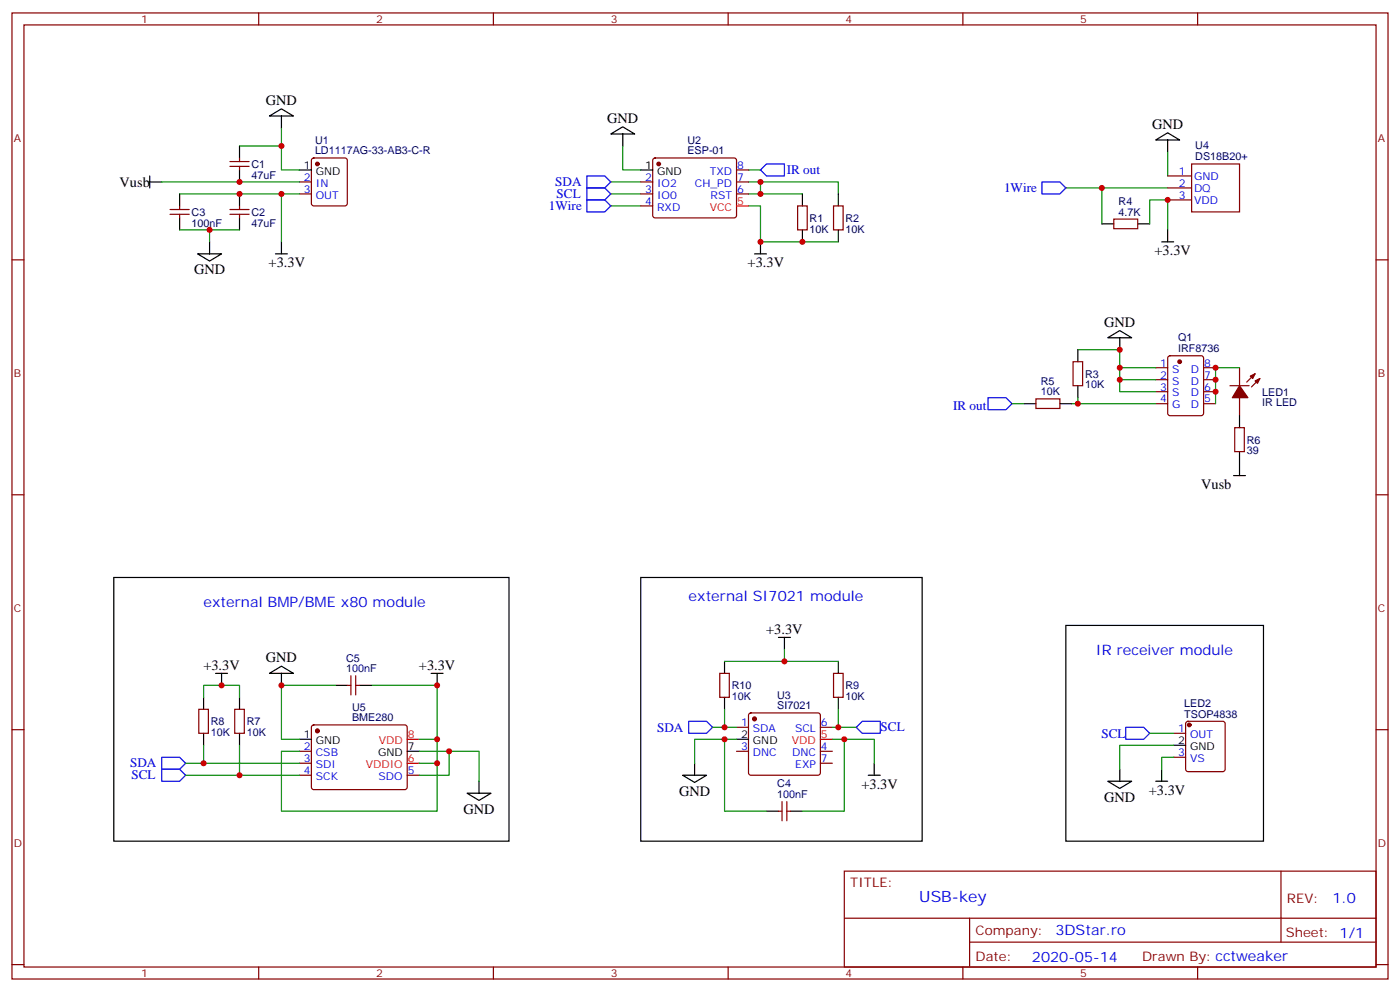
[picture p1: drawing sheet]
<svg xmlns="http://www.w3.org/2000/svg" width="412mm" height="292mm" viewBox="0 0 412 292" stroke-linecap="round" stroke-linejoin="round" font-family="sans-serif">
<g fill="none" stroke="#870000" stroke-width=".35">
<path d="M3.5 3.8h405.4v284.3h-405.4zM7.1 7.3h398.2v277.3h-398.2zM76.2 3.8v3.5M145.3 3.8v3.5M214.5 3.8v3.5M283.6 3.8v3.5M352.8 3.8v3.5M67.7 49h5.7M67.7 47.6h5.7M70.6 46.5v1.1M70.6 49v1M88.2 53.6h3.5"/>
<path d="M88.2 57.1h3.5M92 46.7l.4-.2h9.2l.5 .2 .2 .5v12.7l-.2 .5-.5 .2h-9.2l-.5-.2-.2-.5v-12.7zM188.7 53.6h3.6M188.7 57.1h3.6M192.5 46.7l.5-.2h23.3l.5 .2 .2 .5-.1 16.5-.6 .4h-23.6l-.4-.7v-16.2zM217 53.6h3.5M217 57.1h3.5M217 50h3.5M344 51.8h7M344 55.3h7M344 58.8h7M351 48.3h14.1v14.1h-14.1z"/>
<path d="M3.5 76.5h3.6M50.1 63.1h5.6M50.1 61.7h5.6M52.9 60.6v1.1M52.9 63.1v1M67.7 63.1h5.7M67.7 61.7h5.7M70.6 60.6v1.1M70.6 63.1v1M188.7 60.6h3.6M234.9 60.6h2.9v7.1h-2.9zM245.5 60.6h2.9v7.1h-2.9z"/>
<path d="M328.1 64.5h7v2.8h-7zM405.3 76.5h3.6M305.2 117.4h7v2.8h-7zM316.1 106.5h2.8v7h-2.8zM340.4 108.2h3.6M340.4 111.8h3.6M340.4 115.3h3.6M340.4 118.8h3.6M344.2 104.9l.5-.2h9.1l.7 .4v16.5l-.4 .7h-9.4l-.7-.4v-16.5zM354.5 108.2h3.6M354.5 111.8h3.6M354.5 115.3h3.6"/>
<path d="M354.5 118.8h3.6M362.3 113.5h5.6M365.1 108.2v5.3M365.1 117.1v5.2M369.7 110l-2.5 2.5M371.1 111.4l-2.4 2.5M363.7 125.9h2.8v7h-2.8zM3.5 145.6h3.6M405.3 145.6h3.6M103.4 198.9v5.6M104.8 198.9v5.6M212 198.2h2.8v7h-2.8z"/>
<path d="M245.5 198.2h2.9v7h-2.9zM3.5 214.8h3.6M58.6 208.8h2.8v7h-2.8zM69.1 208.8h2.9v7h-2.9zM92 213.6l.4-.2h27.1l.4 .7v17.9l-.7 .4-27-.1-.5-.6v-17.6zM102.3 201.7h1.1M104.8 201.7h1M217 214.1h3.5M220.7 210l.5-.2h19.7l.5 .2 .3 .5v17l-.3 .5-.5 .2h-19.7l-.5-.3-.2-.4v-17zM241.7 214.1h3.5M345.7 215.8h3.5M349.5 212.5l.5-.2h10.2l.5 .2 .2 .5v13.4l-.2 .5-.5 .2h-10.2l-.5-.2-.3-.5v-13.4z"/>
<path d="M405.3 214.8h3.6M88.2 221.1h3.5M88.2 224.6h3.5M88.2 228.2h3.5M119.9 228.2h3.6M217 221.1h3.5M229.3 238.8h1.1M230.4 235.9v5.7M231.8 235.9v5.7M231.8 238.8h1M241.7 221.1h3.5M241.7 224.6h3.5"/>
<path d="M345.7 222.9h3.5M248.7 256.4h156.6v28.2h-156.6zM377.3 256.4v20.9M248.7 270.2h156.5M285.6 277.3h119.6M285.6 270.2v14.2M3.5 283.9h3.6M76.2 284.6v3.5M145.3 284.6v3.5M214.5 284.6v3.5M283.6 284.6v3.5M352.8 284.6v3.5"/>
<path d="M405.3 283.9h3.6"/>
</g>
<g fill="#870000" stroke="#870000" stroke-width=".35">
<path d="M368.3 110.7l1.4-.7-.7 1.4z"/>
<path d="M369.7 112.1l1.4-.7-.7 1.4z"/>
<path d="M365.1 113.5l2.5 3.6h-4.6z"/>
<circle cx="93.5" cy="48.3" r=".53"/>
<circle cx="194" cy="48.3" r=".53"/>
<circle cx="347.5" cy="106.5" r=".53"/>
<circle cx="350.3" cy="213.4" r=".53"/>
<circle cx="222.2" cy="211.6" r=".53"/>
<circle cx="93.5" cy="215.1" r=".53"/>
</g>
<g fill="none" stroke="#000" stroke-width=".35">
<path d="M79.4 34.1l3.5-2.1 3.5 2.1zM82.9 34.1v3.6M179.9 39.4l3.5-2.1 3.6 2.1zM183.4 39.4v3.6M44.1 53.6h3.5M44.1 51.8v3.5M52.9 57.1v3.5M70.6 43v3.5M70.6 50v3.6M70.6 57.1v3.5M88.2 50h3.5M188.7 50h3.6"/>
<path d="M236.4 57.1v3.5M246.9 57.1v3.5M340.4 41.2l3.6-2.1 3.5 2.1zM344 41.2v3.5M52.9 64.1v3.6M58.2 74.7h7.1l-3.6 2.1zM61.7 71.2v3.5M70.6 64.1v3.6M81.1 74.7h3.6M82.9 71.2v3.5M222.2 74.7h3.6M224 71.2v3.5"/>
<path d="M236.4 67.7v3.5M246.9 67.7v3.5M324.6 65.9h3.5M335.1 65.9h3.6M342.2 71.2h3.5M344 67.7v3.5M326.3 99.4l3.5-2.1 3.6 2.1zM329.8 99.4v3.5M301.6 118.8h3.6M312.2 118.8h3.5M317.5 102.9v3.6M317.5 113.5v3.6"/>
<path d="M363.4 140h3.5M365.1 122.3v3.6M365.1 132.9v7.1M33.5 170h116.4v77.6h-116.4zM188.7 170h82.9v77.6h-82.9zM63.5 198.2h3.5M65.3 198.2v3.5M79.4 198.2l3.5-2.1 3.5 2.1zM82.9 198.2v3.5M127 198.2h3.5M128.8 198.2v3.5M213.4 194.7v3.5"/>
<path d="M229.3 187.6h3.5M231.1 187.6v3.5M246.9 194.7v3.5M314 184.1h58.2v63.5h-58.2zM60 205.2v3.6M60 215.8v3.6M70.6 205.2v3.6M70.6 215.8v3.6M88.2 217.6h3.5M98.8 201.7h3.5M105.8 201.7h3.6M213.4 205.2v3.6"/>
<path d="M217 217.6h3.5M246.9 205.2v3.6M345.7 219.4h3.5M119.9 221.1h3.6M137.6 233.5h7l-3.5 2.1zM141.1 229.9v3.6M201.1 228.2h7l-3.5 2.1zM204.6 224.6v3.6M225.8 238.8h3.5M232.8 238.8h3.6M255.8 228.2h3.5M257.5 224.6v3.6"/>
<path d="M326.3 229.9h7.1l-3.6 2.2zM329.8 226.4v3.5M340.4 229.9h3.6M342.2 226.4v3.5"/>
</g>
<g fill="none" stroke="#008700" stroke-width=".35">
<path d="M82.9 37.7v12.3h5.3M47.6 53.6h40.6M52.9 57.1h30M70.6 43h12.3M88.2 57.1h-5.3v14.1M179.9 53.6h8.8M179.9 57.1h8.8M183.4 43v7h5.3M220.5 53.6h3.5v3.5h-3.5M220.5 50h3.5M224 53.6h22.9v3.5M224 57.1h12.4"/>
<path d="M314 55.3h30M324.6 55.3v10.6M344 44.7v7.1M52.9 67.7h17.7M61.7 67.7v3.5M179.9 60.6h8.8M220.5 60.6h3.5v10.6h22.9M338.7 65.9v-7.1h5.3v8.9M298.1 118.8h3.5M317.5 102.9h12.3v5.3h10.6M317.5 117.1v1.7h-1.8M317.5 118.8h22.9"/>
<path d="M329.8 108.2v3.6h10.6M329.8 111.8v3.5h10.6M365.1 108.2h-7v10.6M213.4 194.7h33.5M231.1 191.1v3.6M60 205.2v-3.5h10.6v3.5M60 219.4v5.2M70.6 219.4v8.8M98.8 201.7h-15.9v15.9h5.3M109.4 201.7h19.4v15.9h-5.3M128.8 217.6v7h-5.3M209.9 214.1h7.1"/>
<path d="M213.4 217.6v21.2h12.4M213.4 208.8v5.3M217 217.6h-12.4v7M245.2 217.6h12.3v7M245.2 214.1h7M246.9 208.8v5.3M248.7 217.6v21.2h-12.3M338.7 215.8h7M345.7 219.4h-15.9v7M54.7 224.6h33.5M54.7 228.2h33.5M88.2 221.1h-5.3v17.7h45.9v-14.2"/>
<path d="M123.5 221.1h17.6v8.8M132.3 221.1v7.1h-8.8M345.7 222.9h-3.5v3.5"/>
</g>
<path d="M172.9 58.8h5.3l1.7 1.8-1.7 1.8h-5.3zM172.9 55.3h5.3l1.7 1.8-1.7 1.7h-5.3zM172.9 51.8h5.3l1.7 1.8-1.7 1.7h-5.3zM224 50l1.8-1.7h5.3v3.5h-5.3zM306.9 53.6h5.3l1.8 1.7-1.8 1.8h-5.3zM291 117.1h5.3l1.8 1.7-1.8 1.8h-5.3zM202.8 212.3h5.3l1.8 1.8-1.8 1.7h-5.3zM254 212.3h5.3v3.5h-5.3l-1.8-1.7zM331.6 214.1h5.3l1.8 1.7-1.8 1.8h-5.3zM47.6 222.9h5.3l1.8 1.7-1.8 1.8h-5.3zM47.6 226.4h5.3l1.8 1.8-1.8 1.7h-5.3z" fill="none" stroke="#00f" stroke-width=".35"/>
<path d="M217 60.6h3.5M119.9 217.6h3.6M241.7 217.6h3.5M119.9 224.6h3.6" fill="none" stroke="#f00" stroke-width=".35"/>
<g fill="#c00">
<circle cx="231.1" cy="194.7" r=".88"/>
<circle cx="213.4" cy="214.1" r=".88"/>
<circle cx="70.6" cy="228.2" r=".88"/>
<circle cx="128.8" cy="224.6" r=".88"/>
<circle cx="132.3" cy="221.1" r=".88"/>
<circle cx="128.8" cy="201.7" r=".88"/>
<circle cx="213.4" cy="217.6" r=".88"/>
<circle cx="358.1" cy="108.2" r=".88"/>
<circle cx="358.1" cy="111.8" r=".88"/>
<circle cx="358.1" cy="115.3" r=".88"/>
<circle cx="329.8" cy="102.9" r=".88"/>
<circle cx="329.8" cy="108.2" r=".88"/>
<circle cx="324.6" cy="55.3" r=".88"/>
<circle cx="344" cy="58.8" r=".88"/>
<circle cx="61.7" cy="67.7" r=".88"/>
<circle cx="82.9" cy="57.1" r=".88"/>
<circle cx="70.6" cy="53.6" r=".88"/>
<circle cx="82.9" cy="43" r=".88"/>
<circle cx="70.6" cy="57.1" r=".88"/>
<circle cx="224" cy="57.1" r=".88"/>
<circle cx="224" cy="53.6" r=".88"/>
<circle cx="224" cy="71.2" r=".88"/>
<circle cx="236.4" cy="71.2" r=".88"/>
<circle cx="329.8" cy="111.8" r=".88"/>
<circle cx="317.5" cy="118.8" r=".88"/>
<circle cx="248.7" cy="217.6" r=".88"/>
<circle cx="82.9" cy="201.7" r=".88"/>
<circle cx="128.8" cy="217.6" r=".88"/>
<circle cx="65.3" cy="201.7" r=".88"/>
<circle cx="60" cy="224.6" r=".88"/>
<circle cx="246.9" cy="214.1" r=".88"/>
</g>
<text font-size="4.6" fill="#00f" x="270.8" y="265.4">USB-key</text>
<g font-size="4.2">
<text x="78.3" y="30.8">GND</text>
<text x="178.9" y="36.2">GND</text>
<text x="339.4" y="37.9">GND</text>
<text x="35.2" y="55">Vusb</text>
<text x="340.1" y="75.1">+3.3V</text>
<text x="57.2" y="80.8">GND</text>
<text x="79.1" y="78.7">+3.3V</text>
<text x="220.2" y="78.7">+3.3V</text>
<text x="325.3" y="96.1">GND</text>
<text x="353.8" y="143.9">Vusb</text>
<text x="225.7" y="186.5">+3.3V</text>
<text x="59.9" y="197.1">+3.3V</text>
<text x="78.3" y="195">GND</text>
<text x="123.4" y="197.1">+3.3V</text>
<text x="253.7" y="232.2">+3.3V</text>
<text x="338.4" y="233.9">+3.3V</text>
<text x="136.5" y="239.5">GND</text>
<text x="200" y="234.2">GND</text>
<text x="325.3" y="236">GND</text>
</g>
<g font-size="4.2" fill="#00f">
<text x="60" y="178.8">external BMP/BME x80 module</text>
<text x="202.8" y="177">external SI7021 module</text>
<text x="322.8" y="192.9">IR receiver module</text>
<text x="392.5" y="265.7">1.0</text>
<text x="310.9" y="275.2">3DStar.ro</text>
<text x="304" y="283">2020-05-14</text>
</g>
<g font-size="3.9" fill="#00f">
<text x="231.7" y="51.3">IR out</text>
<text x="163.6" y="54.8">SDA</text>
<text x="164" y="58.3">SCL</text>
<text x="295.8" y="56.6">1Wire</text>
<text x="161.7" y="61.9">1Wire</text>
<text x="280.7" y="120.6">IR out</text>
<text x="193.5" y="215.3">SDA</text>
<text x="259.4" y="215.3">SCL</text>
<text x="324.4" y="217.1">SCL</text>
<text x="38.3" y="225.9">SDA</text>
<text x="38.7" y="229.4">SCL</text>
</g>
<g font-size="3.9" fill="#800">
<text x="250.5" y="261">TITLE:</text>
<text x="379.1" y="265.7">REV:</text>
<text x="287.4" y="275.2">Company:</text>
<text x="378.7" y="275.8">Sheet: 1/1</text>
<text x="287.4" y="282.9">Date:</text>
<text x="336.4" y="282.9">Drawn By: cctweaker</text>
</g>
<g font-size="3.2" fill="#800">
<text x="41.6" y="6.8">1</text>
<text x="110.8" y="6.8">2</text>
<text x="179.9" y="6.8">3</text>
<text x="249.1" y="6.8">4</text>
<text x="318.2" y="6.8">5</text>
<text x="4.1" y="41.9">A</text>
<text x="405.9" y="41.9">A</text>
<text x="4.1" y="111.1">B</text>
<text x="405.9" y="111.1">B</text>
<text x="4.1" y="180.2">C</text>
<text x="405.9" y="180.2">C</text>
<text x="4.1" y="249.3">D</text>
<text x="405.9" y="249.3">D</text>
<text x="41.6" y="287.6">1</text>
<text x="110.8" y="287.6">2</text>
<text x="179.9" y="287.6">3</text>
<text x="249.1" y="287.6">4</text>
<text x="318.2" y="287.6">5</text>
</g>
<g font-size="3.2" fill="#000080">
<text x="92.8" y="45.4">LD1117AG-33-AB3-C-R</text>
<text x="92.8" y="42.3">U1</text>
<text x="202.5" y="45.4">ESP-01</text>
<text x="202.5" y="42.3">U2</text>
<text x="352.1" y="47">DS18B20+</text>
<text x="352.1" y="43.9">U4</text>
<text x="74.1" y="52.6">47uF</text>
<text x="74.1" y="49.4">C1</text>
<text x="56.4" y="63.5">C3</text>
<text x="74.1" y="63.5">C2</text>
<text x="238.5" y="65.3">R1</text>
<text x="249.1" y="65.3">R2</text>
<text x="329.5" y="63.4">4.7K</text>
<text x="329.5" y="60.3">R4</text>
<text x="56.4" y="66.7">100nF</text>
<text x="74.1" y="66.7">47uF</text>
<text x="238.5" y="68.5">10K</text>
<text x="249.1" y="68.5">10K</text>
<text x="347.1" y="100.3">Q1</text>
<text x="347.1" y="103.5">IRF8736</text>
<text x="306.6" y="113.2">R5</text>
<text x="319.6" y="111.2">R3</text>
<text x="306.6" y="116.3">10K</text>
<text x="319.6" y="114.3">10K</text>
<text x="371.8" y="119.6">IR LED</text>
<text x="371.8" y="116.5">LED1</text>
<text x="367.2" y="130.6">R6</text>
<text x="367.2" y="133.7">39</text>
<text x="102" y="197.8">100nF</text>
<text x="102" y="194.7">C5</text>
<text x="215.6" y="202.9">R10</text>
<text x="249.1" y="202.9">R9</text>
<text x="103.7" y="209.1">U5</text>
<text x="215.5" y="206">10K</text>
<text x="228.9" y="208.8">SI7021</text>
<text x="228.9" y="205.8">U3</text>
<text x="249.1" y="206">10K</text>
<text x="348.8" y="208.1">LED2</text>
<text x="62.1" y="213.4">R8</text>
<text x="72.7" y="213.4">R7</text>
<text x="103.7" y="212.3">BME280</text>
<text x="348.8" y="211.2">TSOP4838</text>
<text x="62.1" y="216.6">10K</text>
<text x="72.7" y="216.6">10K</text>
<text x="229" y="231.8">C4</text>
<text x="229" y="234.9">100nF</text>
</g>
<g font-size="3.2">
<text x="89.5" y="49.7">1</text>
<text x="93" y="51.4">GND</text>
<text x="190.1" y="49.7">1</text>
<text x="193.6" y="51.4">GND</text>
<text x="89.5" y="217.2">1</text>
<text x="93" y="219">GND</text>
<text x="120.1" y="220.8">7</text>
<text x="218.3" y="217.2">2</text>
<text x="221.8" y="219">GND</text>
<text x="347.1" y="219">2</text>
<text x="350.6" y="220.8">GND</text>
<text x="111.4" y="222.5">GND</text>
</g>
<g font-size="3.2" fill="#00f">
<text x="89.5" y="53.2">2</text>
<text x="190.1" y="53.2">2</text>
<text x="209.1" y="51.4">TXD</text>
<text x="217.1" y="53.2">7</text>
<text x="217.1" y="49.7">8</text>
<text x="347.2" y="51.4">1</text>
<text x="351.7" y="52.8">GND</text>
<text x="89.5" y="56.7">3</text>
<text x="93" y="55">IN</text>
<text x="93" y="58.5">OUT</text>
<text x="190.1" y="56.7">3</text>
<text x="193.6" y="55">IO2</text>
<text x="193.6" y="58.5">IO0</text>
<text x="204.7" y="55">CH_PD</text>
<text x="209.3" y="58.5">RST</text>
<text x="217.1" y="56.7">6</text>
<text x="347.2" y="55">2</text>
<text x="347.2" y="58.5">3</text>
<text x="351.7" y="56.4">DQ</text>
<text x="351.7" y="59.9">VDD</text>
<text x="190.1" y="60.3">4</text>
<text x="193.6" y="62">RXD</text>
<text x="341.8" y="107.9">1</text>
<text x="354.7" y="107.9">8</text>
<text x="341.8" y="111.4">2</text>
<text x="345.3" y="109.6">S</text>
<text x="345.3" y="113.2">S</text>
<text x="350.8" y="113.2">D</text>
<text x="350.8" y="109.6">D</text>
<text x="354.7" y="111.4">7</text>
<text x="341.8" y="114.9">3</text>
<text x="341.8" y="118.5">4</text>
<text x="345.3" y="116.7">S</text>
<text x="350.8" y="116.7">D</text>
<text x="354.7" y="118.5">5</text>
<text x="354.7" y="114.9">6</text>
<text x="345.3" y="120.2">G</text>
<text x="350.8" y="120.2">D</text>
<text x="218.3" y="213.7">1</text>
<text x="221.8" y="215.5">SDA</text>
<text x="234.2" y="215.5">SCL</text>
<text x="241.8" y="213.7">6</text>
<text x="347.1" y="215.5">1</text>
<text x="89.5" y="220.8">2</text>
<text x="218.3" y="220.8">3</text>
<text x="241.8" y="220.8">4</text>
<text x="350.6" y="217.2">OUT</text>
<text x="89.5" y="224.3">3</text>
<text x="89.5" y="227.8">4</text>
<text x="93" y="222.5">CSB</text>
<text x="93" y="226.1">SDI</text>
<text x="120.1" y="227.8">5</text>
<text x="221.8" y="222.5">DNC</text>
<text x="233.3" y="222.5">DNC</text>
<text x="234.3" y="226.1">EXP</text>
<text x="241.8" y="224.3">7</text>
<text x="347.1" y="222.5">3</text>
<text x="350.6" y="224.3">VS</text>
<text x="93" y="229.6">SCK</text>
<text x="111.5" y="229.6">SDO</text>
</g>
<g font-size="3.2" fill="#f00">
<text x="209.1" y="62">VCC</text>
<text x="217.1" y="60.3">5</text>
<text x="111.6" y="219">VDD</text>
<text x="120.1" y="217.2">8</text>
<text x="233.3" y="219">VDD</text>
<text x="241.8" y="217.2">5</text>
<text x="107.7" y="226.1">VDDIO</text>
<text x="120.1" y="224.3">6</text>
</g>
</svg>
